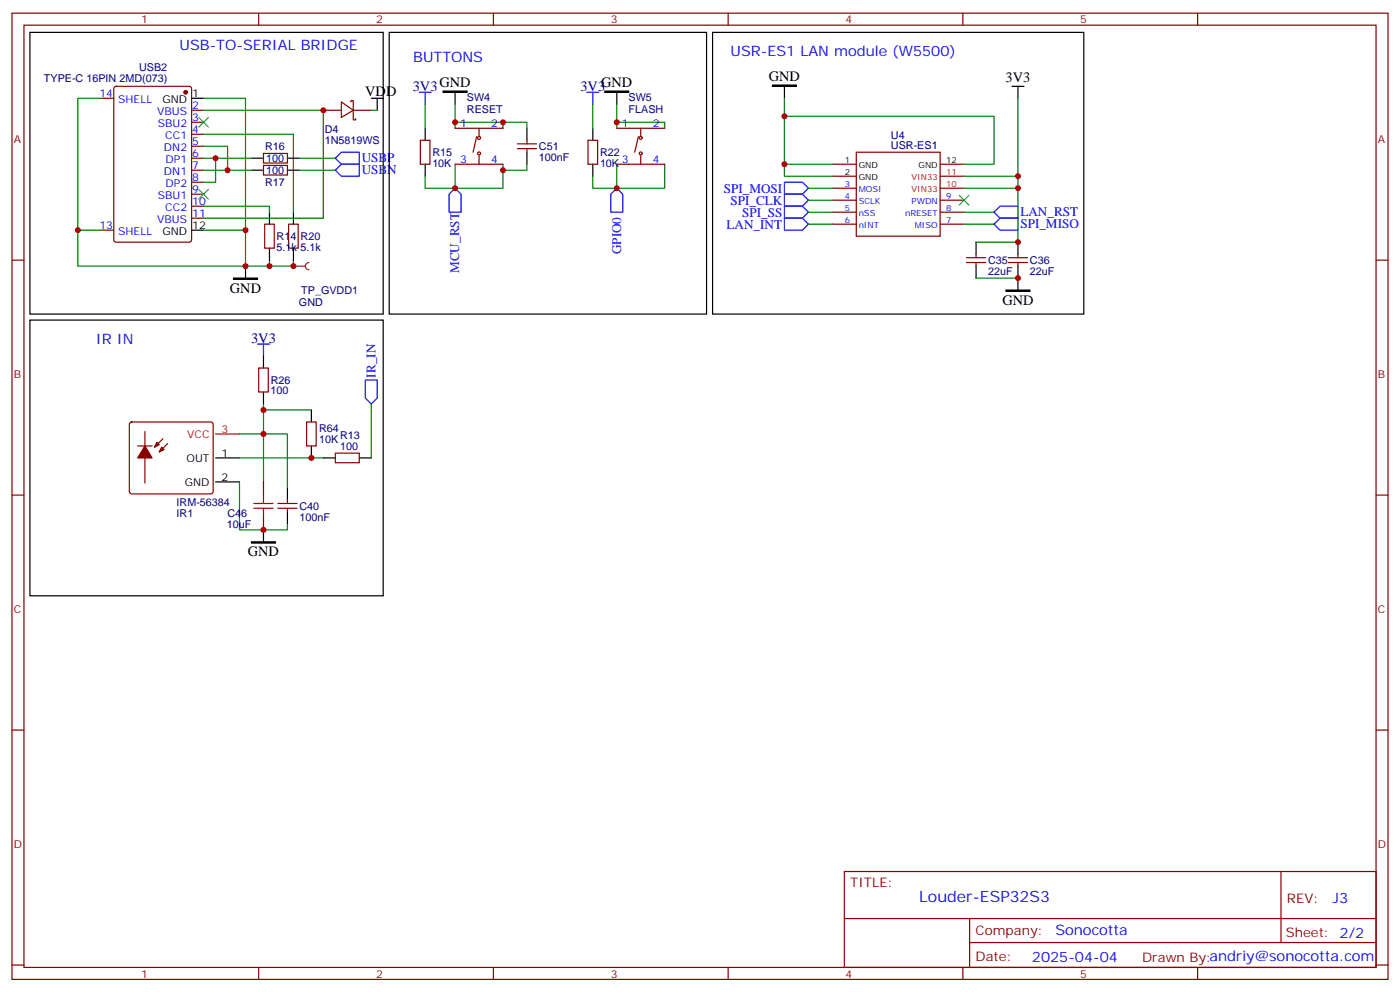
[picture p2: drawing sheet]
<svg xmlns="http://www.w3.org/2000/svg" width="412mm" height="292mm" viewBox="0 0 412 292" stroke-linecap="round" stroke-linejoin="round" font-family="sans-serif">
<g fill="none" stroke="#870000" stroke-width=".35">
<path d="M3.5 3.9h405.4v284.3h-405.4zM7.1 7.4h398.2v277.3h-398.2zM76.2 3.9v3.5M145.3 3.9v3.5M214.5 3.9v3.5M283.6 3.9v3.5M352.8 3.9v3.5M3.5 76.6h3.6M78 66h2.8v7h-2.8zM85 66h2.8v7h-2.8zM405.3 76.6h3.6M3.5 145.7h3.6"/>
<path d="M405.3 145.7h3.6M3.5 214.8h3.6M405.3 214.8h3.6M248.7 256.5h156.6v28.2h-156.6zM377.3 256.5v20.9M248.7 270.3h156.5M285.6 277.4h119.6M285.6 270.3v14.1M3.5 284h3.6M76.2 284.7v3.5M145.3 284.7v3.5M214.5 284.7v3.5"/>
<path d="M283.6 284.7v3.5M352.8 284.7v3.5M405.3 284h3.6"/>
</g>
<path d="M79.4 76.6v1.7h-7.1M86.4 76.6v1.7h-7M70.6 141.8v14.1h14.1v-1.7" fill="none" stroke="#008700" stroke-width=".35"/>
<path d="M79.4 62.4v3.6M79.4 73v3.6M86.4 62.4v3.6M86.4 73v3.6" fill="none" stroke="#000" stroke-width=".35"/>
<path d="M38.3 124.4l.5-.2h23.3l.5 .2 .2 .5v19.7l-.2 .5-.5 .2h-23.3l-.5-.2-.2-.5v-19.7z" fill="#fff" stroke="#870000" stroke-width=".35"/>
<g fill="none" stroke="#000" stroke-width=".35">
<path d="M8.8 9.5h104.1v82.9h-104.1zM114.7 9.5h93.4v82.9h-93.4zM209.9 9.5h109.4v82.9h-109.4zM56.4 28.9h3.6M125.2 37.7v3.6M134.1 27.2v3.5M155.2 37.7v3.6M174.6 37.7v3.6M181.7 27.2v3.5M231.1 25.4v3.5M298.1 25.4h3.5M299.9 25.4v3.5"/>
<path d="M125.2 48.3v3.6M155.2 44.8v3.5M174.6 48.3v3.6M56.4 67.7h3.6M72.3 78.3v3.5M287.5 71.3v3.5M287.5 78.3v3.5M299.9 71.3v3.5M299.9 78.3v7.1M8.8 94.2h104.1v81.1h-104.1zM77.6 104.8v3.5M77.6 115.4v3.5"/>
<path d="M63.5 134.8h7.1M91.7 120.6v3.6M91.7 131.2v3.6M95.2 134.8h3.6M105.8 134.8h3.6M63.5 141.8h7.1M77.6 155.9v3.6M84.7 143.6v3.5M84.7 150.6v3.6"/>
</g>
<path d="M63.5 127.7h7.1" fill="none" stroke="#f00" stroke-width=".35"/>
<g fill="#870000" stroke="#870000" stroke-width=".35">
<path d="M42.7 131.2l2.1 3.6h-4.2z"/>
<path d="M47.6 131.6l.7 .7-1.4 .7z"/>
<path d="M46.2 130.2l.7 .7-1.4 .7z"/>
<circle cx="54.7" cy="27.2" r=".53"/>
</g>
<g fill="none" stroke="#870000" stroke-width=".35">
<path d="M30 28.9h3.5M33.7 25.6l.5-.2h21.5l.7 .4v44.8l-.4 .6-21.8 .1-.6-.5-.1-44.7zM56.4 32.5h3.6M56.4 36h3.6M56.4 39.5h3.6M134.1 37.7h14.1M141.1 37.7v2.5M181.7 37.7h14.1M188.7 37.7v2.5M56.4 43h3.6M56.4 46.6h3.6M56.4 50.1h3.6"/>
<path d="M56.4 53.6h3.6M56.4 57.2h3.6M123.8 41.3h2.8v7h-2.8zM134.1 48.3h14.1M140.4 40.2l-1.1 4.6M141.1 45.9v2.4M152.4 43.7h5.6M152.4 42.3h5.6M155.2 41.3v1M155.2 43.7v1.1M173.2 41.3h2.8v7h-2.8zM181.7 48.3h14.1"/>
<path d="M188 40.2l-1 4.6M188.7 45.9v2.4M245.2 48.3h7M245.2 51.9h7M245.2 55.4h7M245.2 58.9h7M252.2 44.8h24.7v24.7h-24.7zM276.9 48.3h7.1M276.9 51.9h7.1M276.9 55.4h7.1M276.9 58.9h7.1M30 67.7h3.5"/>
<path d="M56.4 60.7h3.6M56.4 64.2h3.6M245.2 62.4h7M245.2 66h7M276.9 62.4h7.1M276.9 66h7.1M284.7 77.3h5.6M284.7 75.8h5.6M287.5 74.8v1M287.5 77.3v1M297 77.3h5.7M297 75.8h5.7"/>
<path d="M299.9 74.8v1M299.9 77.3v1M76.2 108.3h2.8v7.1h-2.8zM40.6 131.2h4.2M42.7 127v15.2M48 129.1l-2.5 2.5M49.4 130.5l-2.5 2.5M90.3 124.2h2.8v7h-2.8zM98.8 133.3h7v2.9h-7zM77.6 141.8v3.5M77.6 152.4v3.5M81.8 148.2h5.7"/>
<path d="M81.8 149.6h5.7M84.7 147.1v1.1M84.7 149.6v1"/>
<circle cx="141.1" cy="45.2" r=".44"/>
<circle cx="141.1" cy="40.6" r=".44"/>
<circle cx="188.7" cy="40.6" r=".44"/>
<circle cx="188.7" cy="45.2" r=".44"/>
</g>
<path d="M130.5 26.8h7.1v.4h-7.1zM178.2 26.8h7v.4h-7zM227.5 25h7.1v.4h-7.1zM68.8 81.8h7v.4h-7zM296.3 85.4h7.1v.3h-7.1zM74.1 159.5h7v.3h-7z" fill="#000" stroke="#000" stroke-width=".35"/>
<g fill="none" stroke="#008700" stroke-width=".35">
<path d="M30 28.9h-7.1v38.8h7.1M60 28.9h12.3v38.8M60 32.5h35.2v31.7h-35.2M60 39.5h26.4v22.9M125.2 30.7v7M134.1 36h14.1v1.7M134.1 30.7v7M148.2 36h7v1.7M174.6 30.7v7M181.7 36h14.1v1.7M181.7 30.7v7M231.1 28.9v19.4h14.1"/>
<path d="M231.1 34.2h61.7v14.1h-8.8M299.9 28.9v23h-15.9M60 46.6h3.5M60 50.1h7M125.2 51.9v3.5h8.9M134.1 48.3v7.1h14.1v-7.1M155.2 48.3v1.8h-7M174.6 51.9v3.5h7.1M181.7 48.3v7.1h14.1v-7.1M231.1 48.3v3.6h14.1M238.1 55.4h7.1M238.1 58.9h7.1"/>
<path d="M299.9 51.9v3.5h-15.9M299.9 55.4v15.9h-12.4M22.9 67.7v10.6h49.4v-10.6h-12.3M60 60.7h19.4v1.7M238.1 62.4h7.1M238.1 66h7.1M284 62.4h8.8M284 66h8.8M287.5 81.8h12.4M77.6 118.9v22.9M109.4 118.9v15.9M70.6 127.7h14.1v15.9"/>
<path d="M70.6 134.8h24.6M77.6 120.6h14.1"/>
</g>
<path d="M74.8 149.6h5.6M74.8 148.2h5.6M77.6 145.3v2.9M77.6 149.6v2.8" fill="none" stroke="#a10000" stroke-width=".35"/>
<g fill="none" stroke="#00f" stroke-width=".35">
<path d="M123.5 27.2h3.5M125.2 27.2v3.5M172.9 27.2h3.5M174.6 27.2v3.5M98.8 46.6l1.7-1.8h5.3v3.5h-5.3zM98.8 50.1l1.7-1.8h5.3v3.6h-5.3zM134.1 55.4l1.7 1.8v5.2h-3.5v-5.2zM181.7 55.4l1.7 1.8v5.2h-3.5v-5.2zM231.1 53.6h5.3l1.7 1.8-1.7 1.8h-5.3zM231.1 57.2h5.3l1.7 1.7-1.7 1.8h-5.3zM231.1 60.7h5.3l1.7 1.7-1.7 1.8h-5.3zM231.1 64.2h5.3l1.7 1.8-1.7 1.7h-5.3z"/>
<path d="M292.8 66l1.8-1.8h5.3v3.5h-5.3zM294.6 60.7h5.3v3.5h-5.3l-1.8-1.8zM75.8 101.2h3.6M77.6 101.2v3.6M107.6 111.8h3.5v5.3l-1.7 1.8-1.8-1.8z"/>
</g>
<path d="M58.6 34.6l2.8 2.8M61.4 34.6l-2.8 2.8M58.6 55.7l2.8 2.9M61.4 55.7l-2.8 2.9M282.6 57.5l2.8 2.8M285.4 57.5l-2.8 2.8" fill="none" stroke="#3c3" stroke-width=".35"/>
<path d="M86.4 78.3h3.6M91 77.3a1.06 1.06 0 0 0-1 1 1.06 1.06 0 0 0 1 1.1" fill="none" stroke="#8c2424" stroke-width=".35"/>
<circle cx="86.4" cy="78.3" r=".18" fill="#8c2424"/>
<path d="M109.4 28.9h3.5M111.1 28.9v3.6M74.1 46.6h3.5M74.1 50.1h3.5M84.7 46.6h3.5M84.7 50.1h3.5" fill="none" stroke="#000" stroke-width=".35"/>
<path d="M95.2 32.5h5.3M100.5 30l3.6 2.5-3.6 2.1zM103.4 30v-.4h.7v2.9M104.1 32.5v2.8h.7v-.4M104.1 32.5h5.3M77.6 45.2h7.1v2.8h-7.1zM77.6 48.7h7.1v2.8h-7.1z" fill="none" stroke="#870000" stroke-width=".35"/>
<path d="M109.4 32.5h1.7M60 43h7v7.1h7.1M74.1 46.6h-10.6v7h-3.5M88.2 46.6h10.6M88.2 50.1h10.6" fill="none" stroke="#008700" stroke-width=".35"/>
<g fill="#c00">
<circle cx="79.4" cy="78.3" r=".88"/>
<circle cx="77.6" cy="155.9" r=".88"/>
<circle cx="77.6" cy="127.7" r=".88"/>
<circle cx="91.7" cy="134.8" r=".88"/>
<circle cx="77.6" cy="120.6" r=".88"/>
<circle cx="22.9" cy="67.7" r=".88"/>
<circle cx="72.3" cy="78.3" r=".88"/>
<circle cx="72.3" cy="67.7" r=".88"/>
<circle cx="63.5" cy="46.6" r=".88"/>
<circle cx="67" cy="50.1" r=".88"/>
<circle cx="181.7" cy="55.4" r=".88"/>
<circle cx="134.1" cy="55.4" r=".88"/>
<circle cx="181.7" cy="36" r=".88"/>
<circle cx="134.1" cy="36" r=".88"/>
<circle cx="148.2" cy="36" r=".88"/>
<circle cx="148.2" cy="50.1" r=".88"/>
<circle cx="231.1" cy="48.3" r=".88"/>
<circle cx="231.1" cy="34.2" r=".88"/>
<circle cx="299.9" cy="51.9" r=".88"/>
<circle cx="299.9" cy="55.4" r=".88"/>
<circle cx="299.9" cy="71.3" r=".88"/>
<circle cx="299.9" cy="81.8" r=".88"/>
<circle cx="86.4" cy="78.3" r=".88"/>
<circle cx="95.3" cy="32.5" r=".88"/>
</g>
<text font-size="4.6" fill="#00f" x="270.8" y="265.5">Louder-ESP32S3</text>
<g font-size="4.2" fill="#00f">
<text x="52.9" y="14.8">USB-TO-SERIAL BRIDGE</text>
<text x="215.2" y="16.6">USR-ES1 LAN module (W5500)</text>
<text x="121.7" y="18.3">BUTTONS</text>
<text x="28.2" y="101.2">IR IN</text>
<text x="392.5" y="265.7">J3</text>
<text x="310.9" y="275.3">Sonocotta</text>
<text x="304" y="283.1">2025-04-04</text>
</g>
<g font-size="4.2">
<text x="226.5" y="24">GND</text>
<text x="107.6" y="28.2">VDD</text>
<text x="129.5" y="25.7">GND</text>
<text x="177.1" y="25.7">GND</text>
<text x="296.2" y="24.2">3V3</text>
<text x="67.7" y="86.2">GND</text>
<text x="295.3" y="89.7">GND</text>
<text x="73" y="163.7">GND</text>
</g>
<g font-size="4.2" fill="#000080">
<text x="121.6" y="26.9">3V3</text>
<text x="171" y="26.9">3V3</text>
<text x="74" y="100.9">3V3</text>
</g>
<g font-size="3.9" fill="#00f">
<text x="106.5" y="47.7">USBP</text>
<text x="106.5" y="51.3">USBN</text>
<text x="213.2" y="56.7">SPI_MOSI</text>
<text x="215.2" y="60.2">SPI_CLK</text>
<text x="218.6" y="63.7">SPI_SS</text>
<text x="300.6" y="63.6">LAN_RST</text>
<text x="214" y="67.3">LAN_INT</text>
<text x="300.6" y="67.2">SPI_MISO</text>
<text x="183" y="74.8" transform="rotate(-90 183 74.8)">GPIO0</text>
<text x="135.3" y="80.4" transform="rotate(-90 135.3 80.4)">MCU_RST</text>
<text x="110.6" y="111.1" transform="rotate(-90 110.6 111.1)">IR_IN</text>
</g>
<g font-size="3.9" fill="#800">
<text x="250.5" y="261.1">TITLE:</text>
<text x="379.1" y="265.7">REV:</text>
<text x="287.4" y="275.3">Company:</text>
<text x="378.7" y="275.9">Sheet: 2/2</text>
<text x="287.4" y="282.9">Date:</text>
<text x="336.4" y="283">Drawn By:andriy@sonocotta.com</text>
</g>
<g font-size="3.2" fill="#800">
<text x="41.6" y="6.9">1</text>
<text x="110.8" y="6.9">2</text>
<text x="179.9" y="6.9">3</text>
<text x="249.1" y="6.9">4</text>
<text x="318.2" y="6.9">5</text>
<text x="4.1" y="42">A</text>
<text x="405.9" y="42">A</text>
<text x="4.1" y="111.1">B</text>
<text x="405.9" y="111.1">B</text>
<text x="4.1" y="180.3">C</text>
<text x="405.9" y="180.3">C</text>
<text x="4.1" y="249.4">D</text>
<text x="405.9" y="249.4">D</text>
<text x="41.6" y="287.7">1</text>
<text x="110.8" y="287.7">2</text>
<text x="179.9" y="287.7">3</text>
<text x="249.1" y="287.7">4</text>
<text x="318.2" y="287.7">5</text>
</g>
<g font-size="3.2" fill="#000080">
<text x="41" y="21">USB2</text>
<text x="12.9" y="24.2">TYPE-C 16PIN 2MD(073)</text>
<text x="137.5" y="29.7">SW4</text>
<text x="185.2" y="29.7">SW5</text>
<text x="137.5" y="33.1">RESET</text>
<text x="185.2" y="33.1">FLASH</text>
<text x="95.7" y="39.3">D4</text>
<text x="262.5" y="40.8">U4</text>
<text x="78.1" y="44.2">R16</text>
<text x="78.4" y="47.7">100</text>
<text x="95.7" y="42.4">1N5819WS</text>
<text x="127.4" y="45.9">R15</text>
<text x="158.7" y="47.4">100nF</text>
<text x="158.8" y="44.2">C51</text>
<text x="176.7" y="45.9">R22</text>
<text x="262.5" y="43.7">USR-ES1</text>
<text x="78.4" y="51.2">100</text>
<text x="127.4" y="49.1">10K</text>
<text x="176.7" y="49.1">10K</text>
<text x="78.1" y="54.8">R17</text>
<text x="81.5" y="70.6">R14</text>
<text x="88.5" y="70.6">R20</text>
<text x="81.5" y="73.9">5.1k 5.1k</text>
<text x="291" y="77.7">C35</text>
<text x="303.4" y="77.7">C36</text>
<text x="291" y="80.9">22uF</text>
<text x="303.4" y="80.9">22uF</text>
<text x="88.8" y="86.5">TP_GVDD1</text>
<text x="88.1" y="90">GND</text>
<text x="79.7" y="112.9">R26</text>
<text x="79.7" y="116.1">100</text>
<text x="94" y="130.3">10K</text>
<text x="94" y="127.1">R64</text>
<text x="100.2" y="129.1">R13</text>
<text x="100.2" y="132.3">100</text>
<text x="52" y="148.9">IRM-56384</text>
<text x="52" y="152.1">IR1</text>
<text x="66.8" y="155.3">10uF</text>
<text x="67" y="152.1">C46</text>
<text x="88.2" y="153.2">100nF</text>
<text x="88.2" y="150">C40</text>
</g>
<g font-size="3.2" fill="#00f">
<text x="29.3" y="28.6">14</text>
<text x="34.8" y="30.3">SHELL</text>
<text x="46.3" y="33.9">VBUS</text>
<text x="56.6" y="32.1">2</text>
<text x="56.6" y="35.6">3</text>
<text x="46.5" y="37.4">SBU2</text>
<text x="48.7" y="40.9">CC1</text>
<text x="56.6" y="39.2">4</text>
<text x="135.6" y="37.4">1</text>
<text x="144.6" y="37.4">2</text>
<text x="183.2" y="37.4">1</text>
<text x="192.3" y="37.4">2</text>
<text x="48.3" y="44.4">DN2</text>
<text x="48.8" y="48">DP1</text>
<text x="56.6" y="42.7">5</text>
<text x="56.6" y="46.2">6</text>
<text x="135.6" y="48">3</text>
<text x="144.6" y="48">4</text>
<text x="183.2" y="48">3</text>
<text x="192.3" y="48">4</text>
<text x="48.3" y="51.5">DN1</text>
<text x="56.6" y="49.7">7</text>
<text x="56.6" y="53.3">8</text>
<text x="46.5" y="58.6">SBU1</text>
<text x="48.8" y="55">DP2</text>
<text x="56.6" y="56.8">9</text>
<text x="46.3" y="65.6">VBUS</text>
<text x="48.7" y="62.1">CC2</text>
<text x="56.6" y="60.3">10</text>
<text x="56.6" y="63.9">11</text>
<text x="29.3" y="67.4">13</text>
<text x="34.8" y="69.1">SHELL</text>
</g>
<g font-size="3.2">
<text x="56.6" y="28.6">1</text>
<text x="47.9" y="30.3">GND</text>
<text x="47.9" y="69.1">GND</text>
<text x="56.6" y="67.4">12</text>
<text x="55" y="135.8">OUT</text>
<text x="65.3" y="134.4">1</text>
<text x="54.5" y="142.9">GND</text>
<text x="65.3" y="141.5">2</text>
</g>
<g font-size="3.2" fill="#f00">
<text x="55.1" y="128.8">VCC</text>
<text x="65.3" y="127.4">3</text>
</g>
<g font-size="2.5">
<text x="248.9" y="48">1</text>
<text x="278.7" y="48">12</text>
<text x="248.9" y="51.5">2</text>
<text x="252.9" y="49.4">GND</text>
<text x="252.9" y="52.9">GND</text>
<text x="270.6" y="49.4">GND</text>
</g>
<g font-size="2.5" fill="#f00">
<text x="268.5" y="52.9">VIN33</text>
<text x="278.7" y="51.5">11</text>
<text x="268.5" y="56.4">VIN33</text>
<text x="278.7" y="55">10</text>
</g>
<g font-size="2.5" fill="#00f">
<text x="248.9" y="55">3</text>
<text x="248.9" y="58.6">4</text>
<text x="252.9" y="56.4">MOSI</text>
<text x="252.9" y="60">SCLK</text>
<text x="268.5" y="60">PWDN</text>
<text x="278.7" y="58.6">9</text>
<text x="248.9" y="62.1">5</text>
<text x="248.9" y="65.6">6</text>
<text x="252.9" y="63.5">nSS</text>
<text x="266.6" y="63.5">nRESET</text>
<text x="278.7" y="65.6">7</text>
<text x="278.7" y="62.1">8</text>
<text x="252.9" y="67">nINT</text>
<text x="269.5" y="67">MISO</text>
</g>
</svg>
